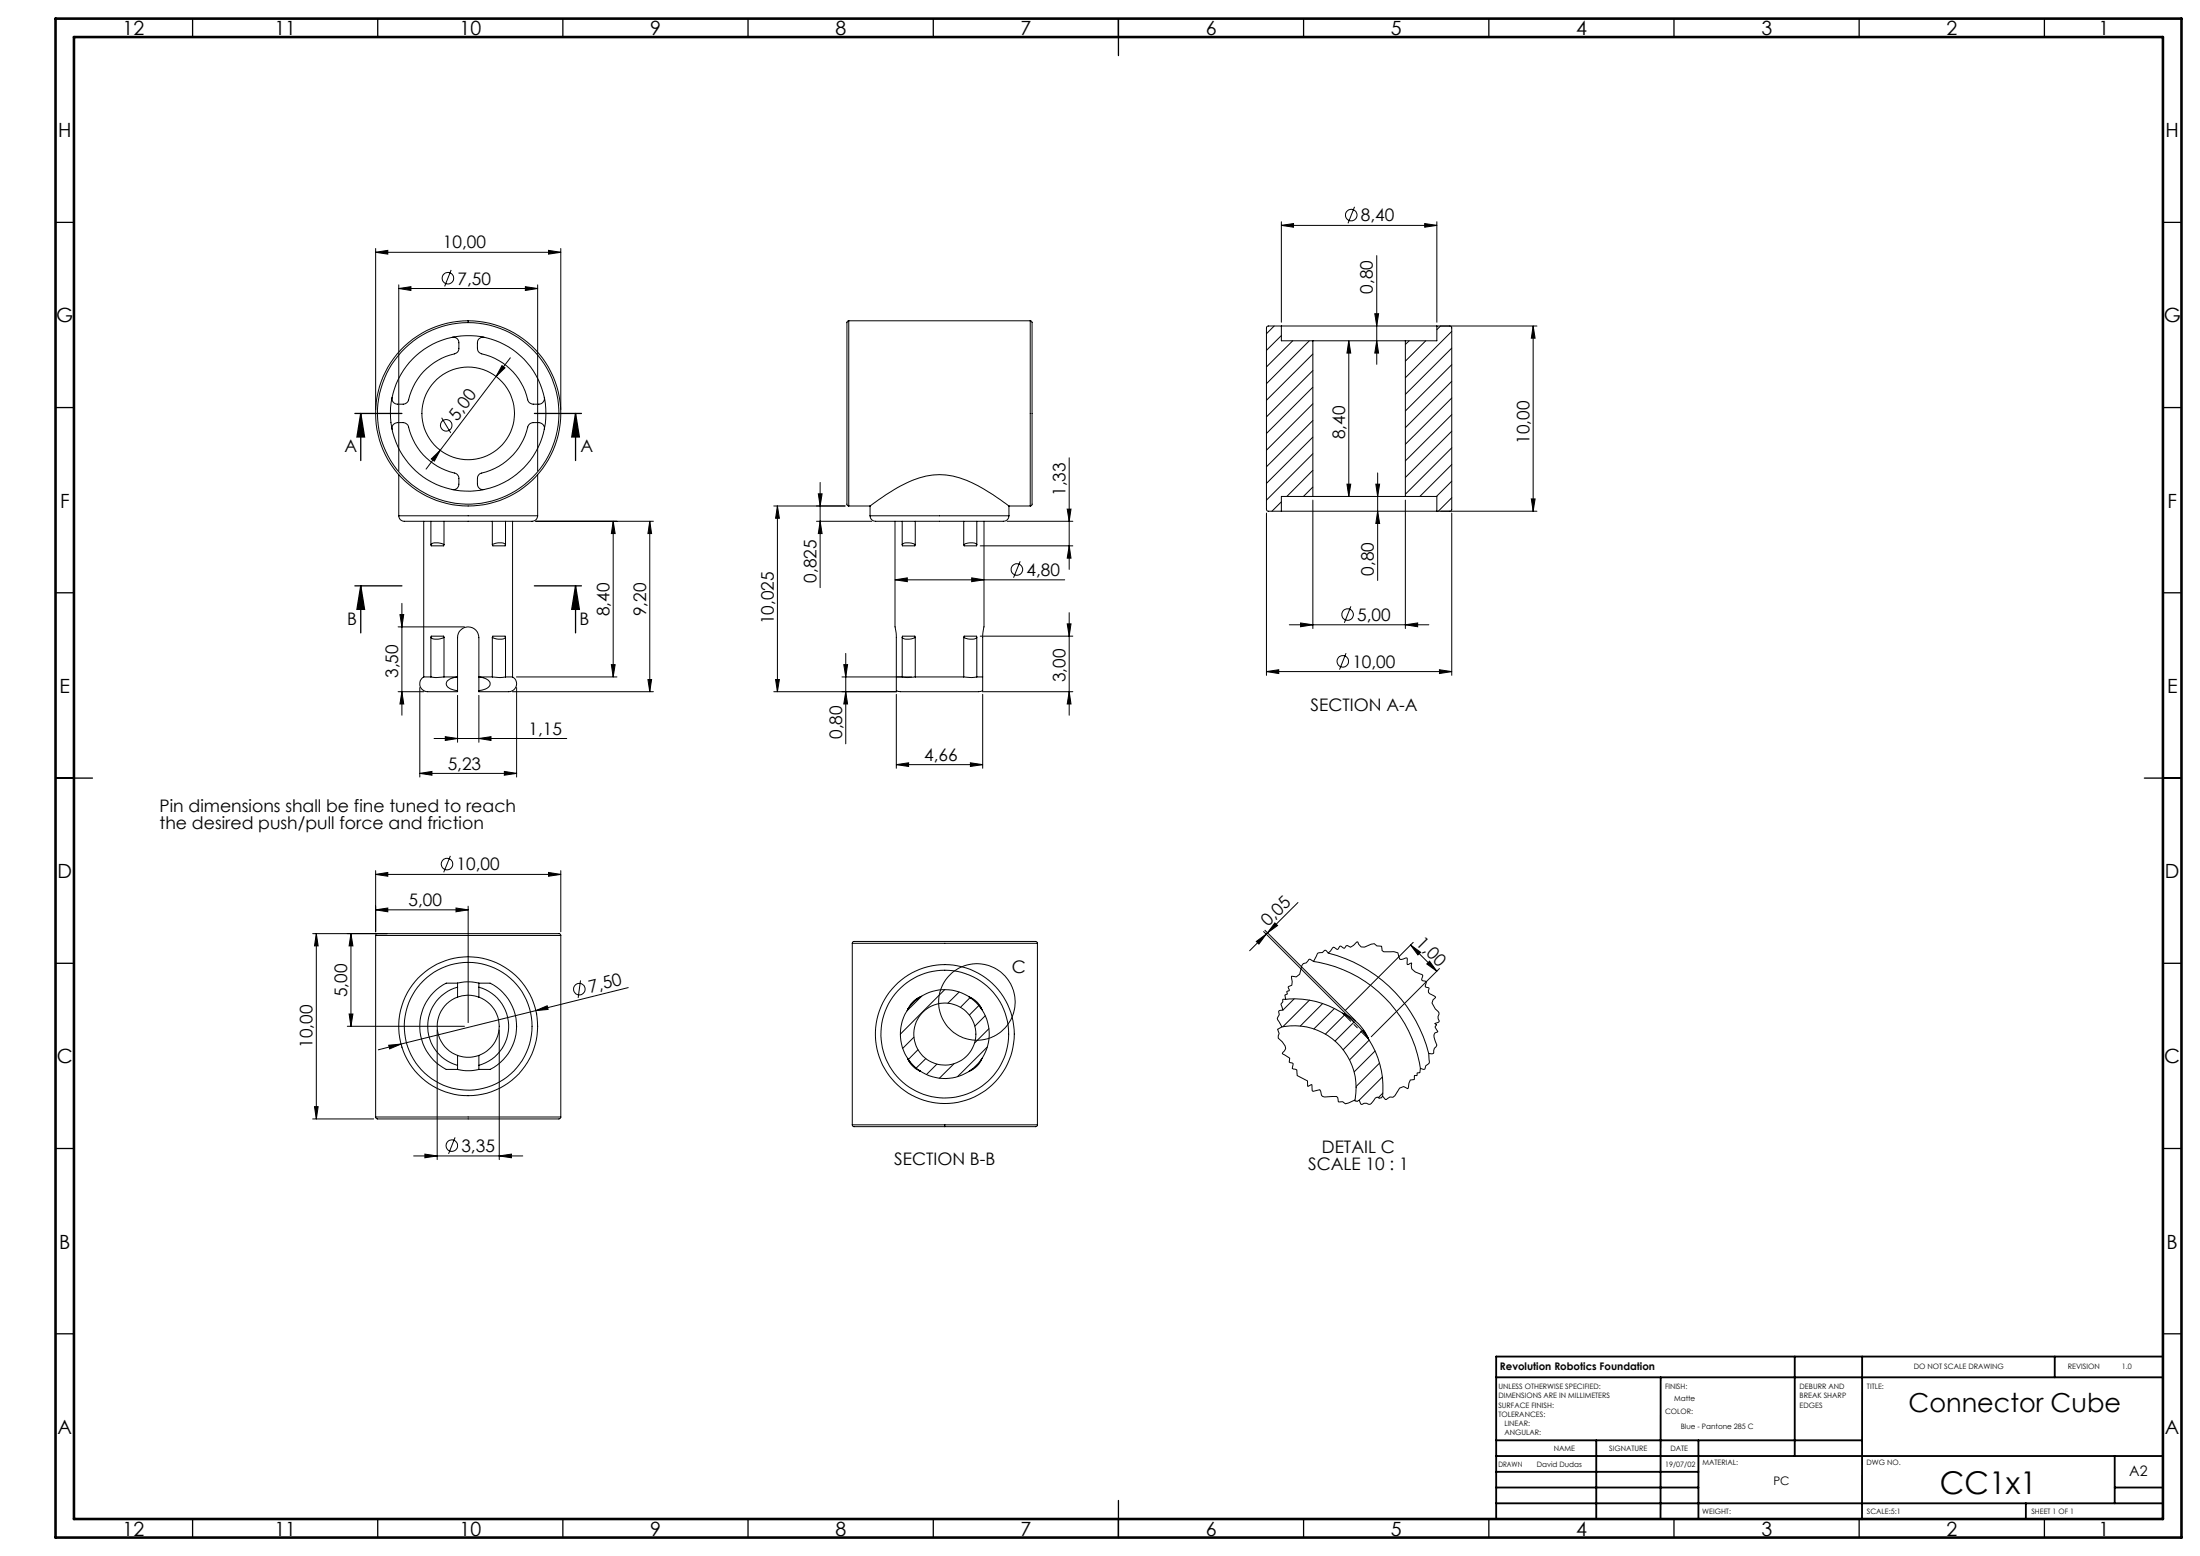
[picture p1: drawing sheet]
<svg xmlns="http://www.w3.org/2000/svg" width="594mm" height="420mm" viewBox="0 0 594 420" stroke-linecap="round" stroke-linejoin="round" font-family="sans-serif">
<g fill="none" stroke="#000" stroke-width=".27">
<path d="M346 59.8v27.2M365.7 55.8l-1.7 4.5M387.9 59.8v27.2M101.4 68.1l3.3-.5v1zM101.4 67.1v43.5M101.4 68.1h50M107.7 77.9l3.2-.5v1zM107.7 76.9v50.2M107.7 77.9h37.5M121.8 72.9l-1.7 4.4M141.9 77.4l3.3 .5-3.3 .5zM145.2 76.9v50.2"/>
<path d="M148.1 67.6l3.3 .5-3.3 .5zM151.4 67.1v43.5M346 60.8l3.2-.5v1zM346 60.8h41.9M371.7 69v29.3M384.7 60.3l3.2 .5-3.2 .5zM122.1 91a1.49 1.49 0 0 1 1.8 1.5v1.5a1.48 1.48 0 0 1-1.2 1.5 16.6 16.6 0 0 0-12.6 12.9l-.5 .5-.7 .2a3 3 0 0 1-2.5-.3l-.4-.6-.1-.9M126.4 86.6v.5M130.7 91a1.53 1.53 0 0 0-1.8 1.5v1.5a1.48 1.48 0 0 0 1.2 1.5 16.7 16.7 0 0 1 12.6 12.9l.5 .5 .8 .2a2.85 2.85 0 0 0 2.4-.3l.6-.9v-.6M135.5 98.7l.8 .6-2.4 2.3zM137.8 96.6l-3.9 5M229.2 86.6l-.5 .4v49.2l.5 .4"/>
<path d="M229.2 86.6v50M229.2 86.6h49M278.2 86.6l.5 .4v49.2l-.5 .4M278.2 86.6v50M344 88l-2.1 2.1M346 88h-3.6l-.5 .5v49l.5 .5h3.6M346 88h41.9M346 88v4h8.5M346 90.6l-4.1 4M349 92l-7.1 7M353.5 92l-11.6 11.6M354.5 92h24.9"/>
<path d="M354.5 92v42M354.5 95.5l-12.6 12.5M364.2 92l.5 3.3h-1zM364.2 92v42M371.2 84.7h1l-.5 3.3zM371.7 92l.5 3.3h-1zM379.4 92v42M380.5 92l-1.1 1M385 92l-5.6 5.5M387.9 88v4h-8.5M387.9 88h27.1M388.9 88l-1 1"/>
<path d="M391.4 88l.4 .1 .2 .4v49l-.2 .3-.4 .2M392 89.4l-12.6 12.6M392 94l-12.6 12.5M392 98.4l-12.6 12.5M413.9 88l.6 3.3h-1zM413.9 88v50M105.9 115.9a1.49 1.49 0 0 1 1.4-1.8h1.6a1.56 1.56 0 0 1 1.4 1.2 16.9 16.9 0 0 0 12.9 12.6l.5 .5 .2 .7a3 3 0 0 1-.3 2.5l-.5 .4-1 .1M119.2 112.8l2.5 4.1M133.9 101.6l-15 19.9M147 115.9a1.54 1.54 0 0 0-1.5-1.8h-1.5a1.56 1.56 0 0 0-1.5 1.2 16.9 16.9 0 0 1-12.9 12.6l-.5 .5-.2 .7a3 3 0 0 0 .3 2.5l.6 .4 .9 .1M354.5 100l-12.6 12.5M354.5 104.5l-12.6 12.5"/>
<path d="M354.5 109l-12.6 12.5M354.5 113.5l-12.6 12.5M354.5 118l-12.6 12.5M392 102.9l-12.6 12.5M392 107.4l-12.6 12.5M392 111.9l-12.6 12.5M392 116.4l-12.6 12.5M107.7 139.2a1.73 1.73 0 0 0 2.3 1.5h33.3a1.6 1.6 0 0 0 1.9-1.5M107.7 139.2h37.5M107.7 128.1v11.1M116.5 123.9l2.4-2.4-1.6 3zM118.9 121.5l-3.9 5.1"/>
<path d="M145.2 128.1v11.1M209.9 136.6l.5 3.3h-1zM209.9 136.6v50.1M220.9 133.3h1.1l-.6 3.3zM221.4 130.2v28.4M228.2 136.6h-19.3M229.2 136.6h5.7M234.9 139.2a1.69 1.69 0 0 0 2.2 1.5h26.8a32.8 32.8 0 0 0 7.8-.2l.6-.7 .1-.6M234.9 136.6a51.6 51.6 0 0 1 13.3-7.6 19.4 19.4 0 0 1 15.8 2.1l4.1 2.4 4.3 3.1M234.9 139.2h37.5M234.9 136.6v2.6M272.4 136.6h5.8"/>
<path d="M272.4 136.6v2.6M288.1 137.4h1.1l-.5 3.3zM288.7 123.6v30.1M341.9 138.5v43.8M346 138h41.9M346 135.4l-2.6 2.6M354.5 135v34.7M354.5 134h24.9M354.5 134h-8.5v4M354.5 122.5l-12.6 12.5M354.5 126.9l-7 7.1M354.5 131.5l-2.6 2.5"/>
<path d="M363.7 130.7h1l-.5 3.3zM371.5 130.7h1l-.5 3.3zM372 138l.5 3.3h-1zM372 127.7v29M379.4 134h8.5v4M379.4 135v34.7M387.9 138h27.1M392 138.5v43.8M392 120.9l-12.6 12.5M392 125.4l-8.6 8.6M392 129.9l-4.2 4.1M392 134.4l-3.7 3.6"/>
<path d="M413.5 134.7h1l-.6 3.3zM114.4 140.7v42M116.3 147l.1 .3h3.4l.1-.3M116.3 147a3.3 3.3 0 0 1 3.6 0M116.3 140.7v6.3M119.9 140.7v6.3M132.9 147l.2 .3h3.3l.1-.3M132.9 147a3.3 3.3 0 0 1 3.6 0M132.9 140.7v6.3M136.5 140.7v6.3M138.4 140.7v42M144.7 140.7h31.7"/>
<path d="M165.6 140.7l.5 3.3h-1zM165.6 140.7v42M175.4 140.7l.5 3.3h-1zM175.4 140.7v46M220.5 140.7h14.9M221.4 140.7l.6 3.3h-1.1zM241.7 156.5l3.3-.5v1zM241.7 156.5h45.8M241.7 140.7v28.5l.3 2.3v11.2M243.6 147l.1 .3h3.3l.1-.3M243.6 147a3.3 3.3 0 0 1 3.5 0M243.6 140.7v6.3"/>
<path d="M247.1 140.7v6.3M260.2 147l.1 .3h3.4v-.3M260.2 147a3 3 0 0 1 3.5 0M260.2 140.7v6.3M262.4 156l3.3 .5-3.3 .5zM263.7 140.7v6.3M264.7 147.3h25M265.7 140.7v28.5l-.4 2.3v11.2M271.9 140.7h17.8M275.4 151.5l-1.8 4.4M288.7 147.3l.5 3.4h-1.1zM107.5 169.2h17.9"/>
<path d="M108 165.9h1l-.5 3.3zM108.5 162.9v30.2M116.3 172l.1-.3h3.4l.1 .3M116.3 172a1.74 1.74 0 0 0 2 .5l1.6-.5M116.3 172v10.7M119.9 172v10.7M132.9 172l.2-.3h3.3l.1 .3M132.9 172a3.3 3.3 0 0 0 3.6 0M132.9 172v10.7M136.5 172v10.7M165.1 179.4h1l-.5 3.3zM227.8 179.4h1l-.4 3.3z"/>
<path d="M228.4 176.4v24.4M243.6 172l.1-.3h3.3l.1 .3M243.6 172a3.3 3.3 0 0 0 3.5 0M243.6 172v10.7M247.1 172v10.7M260.2 172l.1-.3h3.4v.3M260.2 172l1.1 .5a2.5 2.5 0 0 0 2.4-.5M260.2 172v10.7M263.7 172v10.7M264.7 171.7h25M288.1 168.4h1.1l-.5 3.3zM288.7 165.4v27.7"/>
<path d="M348.1 168.6h37.7M351.2 168.2l3.3 .4-3.3 .6zM363.4 176.3l-1.7 4.4M364.7 163.7l-1.7 4.4M379.4 168.6l3.4-.4v1zM107.5 186.7h7M108.5 186.7l.5 3.3h-1zM113.3 185.6v24.1M114.4 182.7a2.23 2.23 0 0 0-.8 2.9 2.23 2.23 0 0 0 2.7 1.1h7.2v-.3M114.4 182.7h1.9M116.3 182.7l1.4 .2 2.2-.2M117.2 199.3h35.8"/>
<path d="M119.9 182.7h3.6a2.99 2.99 0 0 0-3 1.6 2.33 2.33 0 0 0 2.5 2.1h.5M120.2 198.8l3.3 .5-3.3 .6zM123.5 186.4v-14.3a2.88 2.88 0 0 1 2.9-2.9 2.88 2.88 0 0 1 2.9 2.9v14.3M123.5 187.7v12.7M129.3 199.3l3.3-.5v1.1zM129.3 187.7v12.7M132.9 182.7h-3.6a2.93 2.93 0 0 1 3 1.9v.2a2.99 2.99 0 0 1-3 1.6M132.9 182.7l2.1 .2 1.5-.2M136.5 182.7h1.9M138.3 186.7h38.1M138.4 182.7a2.23 2.23 0 0 1 .8 2.9 2.23 2.23 0 0 1-2.7 1.1h-7.2v-.3M139.4 182.7h27.2"/>
<path d="M139.5 185.6v24.1M174.9 183.4h1l-.5 3.3zM209.4 183.4h1l-.5 3.3zM227.3 182.7h18.8M228.4 186.7l.4 3.3h-1zM242 187.4v20M242 182.7v3.5a1.7 1.7 0 0 0 1.8 .5h18.1a7.1 7.1 0 0 0 3.4-.3v-3.7M242 182.7h1.6M242.1 186.7h-33.2M243.6 182.7l1.4 .2 2.1-.2M247.1 182.7h13.1M260.2 182.7l2.1 .2 1.4-.2"/>
<path d="M263.7 182.7h1.6M265.2 186.7h24.5M265.3 187.4v20M288.7 186.7l.5 3.3h-1.1zM341.9 181.3l3.4-.5v1zM341.9 181.3h50.1M388.7 180.8l3.3 .5-3.3 .5zM113.3 208.8l3.3-.6v1.1zM113.3 208.8h26.2M136.2 208.2l3.3 .6-3.3 .5zM242 206.4l3.3-.5v1zM242 206.4h23.3"/>
<path d="M262 205.9l3.3 .5-3.3 .5zM101.4 236l3.3-.5v1zM101.4 235v16.5M101.4 236h50M121.6 231l-1.8 4.5M148.1 235.5l3.3 .5-3.3 .5zM151.4 235v16.5M84.4 252h20.2M85.4 252l.5 3.3h-1zM85.4 252v50M94.8 252v25M94.8 252l.5 3.3h-1z"/>
<path d="M101.4 252.5l.4-.5h49.2l.4 .5M101.4 252.5h50M101.4 252.5v49M101.4 245.6l3.3-.5v1zM101.4 245.6h25M123.1 245.1l3.3 .5-3.3 .5zM126.4 244.6v31.4M151.4 252.5v49M230.1 254.6l.4-.5h49.2l.4 .5M230.1 254.6h50M230.1 254.6v49M280.1 254.6v49"/>
<path d="M339.2 254.1l2.7-2-2 2.7zM341.2 251.4l24.5 24.5M341.5 251.1l24.5 24.5M342.2 251.8l-4.8 4.8M344.2 249.1l.7 .7-2.7 2zM350.4 243.6l-8.2 8.2M354.6 259.5a34.5 34.5 0 0 1 28.9 28.9M358.6 257.3a37.5 37.5 0 0 1 27.2 27.1M380.9 255.1l2.7 2-.8 .7zM380.9 255.1l7 7.1M381.6 254.4l-18.4 18.4M93.8 277h31.6"/>
<path d="M94.3 273.7h1l-.5 3.3zM118 278v35M123.5 265.4h-2.6a8.1 8.1 0 0 0-4.6 3.3 13 13 0 0 0 4.4 20h2.8M123.5 265.4v1.1M123.5 266.5a10.9 10.9 0 0 0-8 10.5 10.9 10.9 0 0 0 8 10.6M123.5 269.2a8.4 8.4 0 0 0-5.5 7.8 8.4 8.4 0 0 0 5.5 7.9M123.5 265.4a11.9 11.9 0 0 1 5.8 0M123.5 269.2a8.3 8.3 0 0 1 5.8 0M123.5 266.5v2.7M129.3 265.4h2.6a8.2 8.2 0 0 1 4.7 3.4 13 13 0 0 1-4.3 19.9h-3M129.3 266.5a10.9 10.9 0 0 1 8 10.5 10.9 10.9 0 0 1-8 10.6M129.3 269.2a8.4 8.4 0 0 1 5.5 7.8 8.4 8.4 0 0 1-5.5 7.9"/>
<path d="M129.3 265.4v1.1M129.3 266.5v2.7M134.8 278v35M144.7 272.8l3-1.3 .3 1zM144.7 272.8l-36.4 9M144.9 273.5v.2M156.7 264.6l-.6 4.8M169.6 266.6l-24.9 6.2M245.1 272.5h.1M245.1 272.4l.3-.4-.3 .5M246.8 279.9l-3.1 3.1M248.4 269.2l-1.1 .7 1.2-.8-.4 .2a6.3 6.3 0 0 0-3.1 3.3"/>
<path d="M248.9 268.9l-4.1 4M255.1 267.1l-12 12M259 267.8l-3.1 3M261.6 269l.3 .2a6.3 6.3 0 0 1 3.3 3.4M261.7 269.1h.1M261.7 269.1l.5 .3-.4-.2M261.9 269.3l-2.6 2.6M264.3 271.4l-2.6 2.6M265 272.4l-.6-1.1 .7 1.2M266 274.2l-2.8 2.8M267 277.7l-3.9 3.9M346.1 277.2a16.7 16.7 0 0 1 19.7 19.7"/>
<path d="M347.1 269.8a24 24 0 0 1 26.2 26.1M349.4 269.6l-3 3M351.9 260.1l.8-.2 1-1 .9 .6 1.3-2.3 1.1-.1 .6-.6 .5 .1 .5 .7 1.4-1.6 1 .6 .9-.9 1.1 .6 .5-.7 .3-.1 .8 .5 .8-.5 .9-.9h.3a1.66 1.66 0 0 0 1.8 1.3l1.8-.7 .9-.2 .7 .6 1.2 .1 .2 1.2 .4 .3h2.7l1.1 .3 .5 1.7 .4 .1 1.5-.4 .1 1.7h.4l.8-.4 .1 1.6 .9 .8 2 .9-.2 1.3 .1 .2a.84 .84 0 0 1 1.1 .5l-.3 1.1 1 .4a1.2 1.2 0 0 0 .2 1.5l1.6 .9-.7 .8-.3 .8 .9 1.6 1 1.1a2.53 2.53 0 0 0 0 2.4l-1.1 .5 .4 .3-.3 .6 .7 1.3-.8 .3-.2 .5v.6l.7 2.2-.6 .8-.2 1.4-.5 .2-.8-.1 .1 2.6a1.96 1.96 0 0 0-1.3 1.6l-1.1-.2-.1 1.1-.7 .1-.1 .6-.7 .2-.1 1-1 .1-.4 .9-.2 1.3-.2 .1-1-.5-1.1 .4-1.3 2.1-.5 .4-.8-.1-1.2 .7-.8-.9-.3 .4-.6 .2-.5-.4-.6 .3-1.4 1.7-.9-.3-1.5 .3-.5-1.1-.6 .3-.5-.1-.1-.3-2.5 1-.8-.5h-1.1l-.2-1.2-.3-.2-3.3 .1-.5-.1-.3-.4-.5-1.5-1.8 .5-.2-.2-.1-1.6-1.1 .4-.1-1.4-2.8-1.5-.1-1.5-1.2-.4 .2-1.4-1-.3 .1-1.1-2-1.3a1.97 1.97 0 0 0 .8-2l-.8-1.1-1.1-1 .3-1.2-.5-1.2 1.2-.6-1.2-2.3a1.86 1.86 0 0 0 .4-2l1.1-.3-.5-1.6a1.16 1.16 0 0 0 .5-1.2h.7l-.2-1.2 .7-.3-.2-.6 .7-.3-.3-1 1-.5-.1-2.4 1.3 .2 .9-.7 .6-2.4zM353.6 270l-7.2 7.1M357.1 270.9l-6 6M360.3 272.2l-5.5 5.5M362.5 273.5a12.4 12.4 0 0 1 7 7M362.6 273.6l1 .6-.8-.5M363.1 273.9l-5.2 5.2M365.6 275.9l-5.1 5.1M367.8 278.2l-5.1 5.1M385.2 260.2l.8-.7 1.9 2.7z"/>
<path d="M388.7 261.4l-18.5 18.4M84.9 298.7h1l-.5 3.3zM105 282.1l3.3-.3-3.1 1.3zM108.3 281.8l-6.2 1.6M108.4 282.5l.1 .3M123.5 287.6v1.1M123.5 288.7a11.9 11.9 0 0 0 5.8 0M123.5 284.9a8.3 8.3 0 0 0 5.8 0M123.5 284.9v2.7M129.3 287.6v1.1M129.3 284.9v2.7M245 285.7l.8 1.2-.7-1.1"/>
<path d="M245 285.7l.2 .4a6.6 6.6 0 0 0 3.4 3.1M247.9 283.3l-2.6 2.7M248.4 289.1l-.4-.3 .5 .4M250 285.7l-2.6 2.6M253 287.2l-2.8 2.8M257.6 287.1l-4 3.9M262.9 288.4l-1.1 .7M265 285.8l-.2 .4M265.2 285.7l-.1 .1a6.3 6.3 0 0 1-3.5 3.4M266.6 282.6l-8 8M369.3 280.2l-1.3-2.1 1.5 2.4M369.7 280.8l-5.3 5.3"/>
<path d="M371.3 283.7l-5.7 5.6M372.5 287l-6.4 6.3M373.2 290.7l-6.2 6.3M373.4 295l-1.2 1.2M84.4 302h16.5M101.4 301.5l.1 .3 .4 .2h49l.4-.1 .1-.4M101.4 301.5h50M111.7 312h29.4M114.7 311.5l3.3 .5-3.3 .5zM122.9 307l-1.8 4.4M134.8 312l3.3-.5v1zM230.1 303.6l.4 .5h24.6"/>
<path d="M230.1 303.6h25M255.1 303.6h25M255.1 303.6v.5M280.1 303.6l-.4 .5h-24.6"/>
<circle cx="364.8" cy="58.1" r="1.56"/>
<circle cx="120.9" cy="75.1" r="1.56"/>
<circle cx="120.5" cy="114.8" r="1.55"/>
<circle cx="126.4" cy="111.6" r="21"/>
<circle cx="126.4" cy="111.6" r="25"/>
<circle cx="126.4" cy="111.6" r="12.5"/>
<circle cx="126.4" cy="111.6" r="24.5"/>
<circle cx="274.6" cy="153.7" r="1.55"/>
<circle cx="362.6" cy="178.5" r="1.55"/>
<circle cx="363.9" cy="165.9" r="1.55"/>
<circle cx="120.7" cy="233.2" r="1.55"/>
<circle cx="126.4" cy="277" r="17.3"/>
<circle cx="126.4" cy="277" r="18.8"/>
<circle cx="156.4" cy="267" r="1.56"/>
<circle cx="255.1" cy="279.1" r="18.8"/>
<circle cx="255.1" cy="279.1" r="12"/>
<circle cx="255.1" cy="279.1" r="8.4"/>
<circle cx="255.1" cy="279.1" r="17.2"/>
<circle cx="263.8" cy="270.4" r="10.3"/>
<circle cx="122" cy="309.2" r="1.56"/>
</g>
<g fill="none" stroke="#000" stroke-width=".35">
<path d="M52 5v5M102 5v5M152 5v5M202 5v5M252 5v5M302 5v10M352 5v5M402 5v5M452 5v5M502 5v5M552 5v5M15 60h5"/>
<path d="M584 60h5M15 110h5M95.8 111.6h12.7M97.4 111.6l1 6.4h-2zM97.4 111.6v12.7M144.3 111.6h12.7M155.4 111.6l1 6.4h-2zM155.4 111.6v12.7M584 110h5M95.8 158.1h12.7M97.4 158.1l1 6.4h-2zM97.4 158.1v12.7"/>
<path d="M144.3 158.1h12.7M155.4 158.1l1 6.4h-2zM155.4 158.1v12.7M15 160h5M584 160h5M15 210h10M579 210h10M15 260h5M584 260h5M15 310h5M584 310h5M15 360h5"/>
<path d="M584 360h5M52 410v5M102 410v5M152 410v5M202 410v5M252 410v5M302 405v10M352 410v5M402 410v5M452 410v5M502 410v5M552 410v5"/>
</g>
<path d="M362.5 273.5l7.1 7" fill="none" stroke="#000" stroke-width=".27" stroke-dasharray="15.2 1.3 1.3 1.3" stroke-dashoffset="12.1"/>
<g fill="none" stroke="#000" stroke-width=".5">
<path d="M404 371.8h180M448.4 371.8l-.1 38.3M484.6 366.2v26.8M502.8 366.2l-.1 43.9M554.8 366.2v5.6M584 366.2h-180v43.8M404 388.8h98.8M404 397.3h54.6M404 393h180M431 388.8v21.2M458.6 388.8v21.2M571 393v12.8"/>
<path d="M404 405.8h180M404 401.5h54.6M547 405.8v4.2M571 401.5h13"/>
</g>
<path d="M15 5h574v410h-574zM20 10h564v400h-564z" fill="none" stroke="#000" stroke-width=".7"/>
<g fill="#000">
<path d="M107.7 77.9l3.2-.5v1zM141.9 77.4l3.3 .5-3.3 .5zM101.4 68.1l3.3-.5v1zM148.1 67.6l3.3 .5-3.3 .5zM120.2 198.8l3.3 .5-3.3 .6zM129.3 199.3l3.3-.5v1.1zM113.3 208.8l3.3-.6v1.1zM136.2 208.2l3.3 .6-3.3 .5zM241.7 156.5l3.3-.5v1zM262.4 156l3.3 .5-3.3 .5zM101.4 236l3.3-.5v1zM148.1 235.5l3.3 .5-3.3 .5zM101.4 245.6l3.3-.5v1zM123.1 245.1l3.3 .5-3.3 .5zM346 60.8l3.2-.5v1zM384.7 60.3l3.2 .5-3.2 .5zM351.2 168.2l3.3 .4-3.3 .6zM379.4 168.6l3.4-.4v1z"/>
<path d="M135.5 98.7l-1.6 2.9 2.4-2.3zM116.5 123.9l.8 .6 1.6-3z"/>
<path d="M155.4 111.6l1 6.4h-2zM97.4 111.6l1 6.4h-2zM155.4 158.1l1 6.4h-2zM97.4 158.1l1 6.4h-2z"/>
<path d="M165.6 140.7l.5 3.3h-1zM165.1 179.4h1l-.5 3.3zM175.4 140.7l.5 3.3h-1zM174.9 183.4h1l-.5 3.3zM220.9 133.3h1.1l-.6 3.3zM221.4 140.7l.6 3.3h-1.1zM227.8 179.4h1l-.4 3.3zM228.4 186.7l.4 3.3h-1zM288.1 168.4h1.1l-.5 3.3zM288.7 186.7l.5 3.3h-1.1zM85.4 252l.5 3.3h-1zM84.9 298.7h1l-.5 3.3zM413.9 88l.6 3.3h-1zM413.5 134.7h1l-.6 3.3zM364.2 92l.5 3.3h-1zM363.7 130.7h1l-.5 3.3zM371.5 130.7h1l-.5 3.3zM372 138l.5 3.3h-1z"/>
<path d="M108.5 186.7l.5 3.3h-1zM108 165.9h1l-.5 3.3zM288.7 147.3l.5 3.4h-1.1zM288.1 137.4h1.1l-.5 3.3zM209.4 183.4h1l-.5 3.3zM209.9 136.6l.5 3.3h-1zM94.3 273.7h1l-.5 3.3zM94.8 252l.5 3.3h-1zM371.7 92l.5 3.3h-1zM371.2 84.7h1l-.5 3.3z"/>
<path d="M341.9 181.3l3.4-.5v1zM388.7 180.8l3.3 .5-3.3 .5z"/>
<path d="M242 206.4l3.3-.5v1zM262 205.9l3.3 .5-3.3 .5z"/>
<path d="M339.2 254.1l2.7-2-2 2.7zM344.2 249.1l.7 .7-2.7 2z"/>
<path d="M380.9 255.1l2.7 2-.8 .7zM385.2 260.2l.8-.7 1.9 2.7z"/>
<path d="M105 282.1l3.3-.3-3.1 1.3zM144.7 272.8l3-1.3 .3 1z"/>
<path d="M114.7 311.5l3.3 .5-3.3 .5zM134.8 312l3.3-.5v1z"/>
</g>
<text font-size="8.5" x="523.8" y="403.2">CC1x1</text>
<text font-size="7.1" x="515.3" y="381">Connector Cube</text>
<g font-size="5.3">
<text x="33.1" y="9.5">12</text>
<text x="74.1" y="9.5">11</text>
<text x="124.1" y="9.5">10</text>
<text x="175.6" y="9.5">9</text>
<text x="225.6" y="9.5">8</text>
<text x="275.6" y="9.5">7</text>
<text x="325.6" y="9.5">6</text>
<text x="375.6" y="9.5">5</text>
<text x="425.6" y="9.5">4</text>
<text x="475.6" y="9.5">3</text>
<text x="525.6" y="9.5">2</text>
<text x="566.6" y="9.5">1</text>
<text x="15.7" y="37">H</text>
<text x="584.7" y="37">H</text>
<text x="15.2" y="87">G</text>
<text x="584.2" y="87">G</text>
<text x="16.2" y="137">F</text>
<text x="585.2" y="137">F</text>
<text x="16.1" y="187">E</text>
<text x="585.1" y="187">E</text>
<text x="15.5" y="237">D</text>
<text x="584.5" y="237">D</text>
<text x="15.4" y="287">C</text>
<text x="584.4" y="287">C</text>
<text x="16" y="337">B</text>
<text x="585" y="337">B</text>
<text x="15.5" y="387">A</text>
<text x="584.5" y="387">A</text>
<text x="33.1" y="414.5">12</text>
<text x="74.1" y="414.5">11</text>
<text x="124.1" y="414.5">10</text>
<text x="175.6" y="414.5">9</text>
<text x="225.6" y="414.5">8</text>
<text x="275.6" y="414.5">7</text>
<text x="325.6" y="414.5">6</text>
<text x="375.6" y="414.5">5</text>
<text x="425.6" y="414.5">4</text>
<text x="475.6" y="414.5">3</text>
<text x="525.6" y="414.5">2</text>
<text x="566.6" y="414.5">1</text>
</g>
<g font-size="4.7">
<text x="367.4" y="59.8">8,40</text>
<text x="119.6" y="67.1">10,00</text>
<text x="123.5" y="76.8">7,50</text>
<text x="370.7" y="79.3" transform="rotate(-90 370.7 79.3)">0,80</text>
<text x="123.4" y="113.8" transform="rotate(-53 123.4 113.8)">5,00</text>
<text x="363.2" y="118.6" transform="rotate(-90 363.2 118.6)">8,40</text>
<text x="413" y="119.8" transform="rotate(-90 413 119.8)">10,00</text>
<text x="93" y="122.1">A</text>
<text x="156.7" y="122.1">A</text>
<text x="287.7" y="133.9" transform="rotate(-90 287.7 133.9)">1,33</text>
<text x="277.1" y="155.4">4,80</text>
<text x="371" y="155.4" transform="rotate(-90 371 155.4)">0,80</text>
<text x="220.5" y="157.3" transform="rotate(-90 220.5 157.3)">0,825</text>
<text x="164.6" y="166.3" transform="rotate(-90 164.6 166.3)">8,40</text>
<text x="174.4" y="166.3" transform="rotate(-90 174.4 166.3)">9,20</text>
<text x="366.4" y="167.6">5,00</text>
<text x="93.7" y="168.6">B</text>
<text x="156.5" y="168.6">B</text>
<text x="208.9" y="168.5" transform="rotate(-90 208.9 168.5)">10,025</text>
<text x="107.5" y="183" transform="rotate(-90 107.5 183)">3,50</text>
<text x="287.7" y="184.1" transform="rotate(-90 287.7 184.1)">3,00</text>
<text x="365.1" y="180.2">10,00</text>
<text x="353.9" y="192">SECTION A-A</text>
<text x="142.7" y="198.3">1,15</text>
<text x="227.3" y="199.5" transform="rotate(-90 227.3 199.5)">0,80</text>
<text x="120.9" y="207.7">5,23</text>
<text x="249.5" y="205.4">4,66</text>
<text x="43.1" y="219.2">Pin dimensions shall be fine tuned to reach</text>
<text x="43.1" y="223.7">the desired push/pull force and friction</text>
<text x="123.3" y="234.9">10,00</text>
<text x="110.3" y="244.6">5,00</text>
<text x="342.4" y="250.2" transform="rotate(-45 342.4 250.2)">0,05</text>
<text x="382.1" y="254.9" transform="rotate(45 382.1 254.9)">1,00</text>
<text x="273.2" y="262.6">C</text>
<text x="93.8" y="269.2" transform="rotate(-90 93.8 269.2)">5,00</text>
<text x="159.3" y="268" transform="rotate(-14 159.3 268)">7,50</text>
<text x="84.4" y="282.8" transform="rotate(-90 84.4 282.8)">10,00</text>
<text x="124.6" y="310.9">3,35</text>
<text x="356.9" y="311.3">DETAIL C</text>
<text x="241.4" y="314.4">SECTION B-B</text>
<text x="353.2" y="315.8">SCALE 10 : 1</text>
</g>
<text font-size="3.9" x="574.9" y="398.5">A2</text>
<text font-size="3.2" x="478.8" y="400.9">PC</text>
<text font-size="2.8" x="405" y="369.9">Revolution Robotics Foundation</text>
<g font-size="2">
<text x="516.7" y="369.6">DO NOT SCALE DRAWING</text>
<text x="558.3" y="369.6">REVISION</text>
<text x="572.9" y="369.6">1.0</text>
<text x="404.6" y="374.9">UNLESS OTHERWISE SPECIFIED:</text>
<text x="404.6" y="377.4">DIMENSIONS ARE IN MILLIMETERS</text>
<text x="449.6" y="374.9">FINISH:</text>
<text x="485.9" y="374.9">DEBURR AND</text>
<text x="485.9" y="377.4">BREAK SHARP</text>
<text x="504.1" y="374.9">TITLE:</text>
<text x="404.6" y="379.9">SURFACE FINISH:</text>
<text x="404.6" y="382.4">TOLERANCES:</text>
<text x="449.6" y="381.8">COLOR:</text>
<text x="452" y="378.3">Matte</text>
<text x="485.9" y="379.9">EDGES</text>
<text x="406.2" y="384.9">LINEAR:</text>
<text x="406.2" y="387.4">ANGULAR:</text>
<text x="453.8" y="385.7">Blue - Pantone 285 C</text>
<text x="404.6" y="396">DRAWN</text>
<text x="414.9" y="396">David Dudas</text>
<text x="419.5" y="391.8">NAME</text>
<text x="434.5" y="391.7">SIGNATURE</text>
<text x="449.6" y="395.9">19/07/02</text>
<text x="451" y="391.7">DATE</text>
<text x="459.6" y="395.5">MATERIAL:</text>
<text x="504" y="395.5">DWG NO.</text>
<text x="459.6" y="408.5">WEIGHT:</text>
<text x="504.1" y="408.6">SCALE:5:1</text>
<text x="548.5" y="408.6">SHEET 1 OF 1</text>
</g>
</svg>
